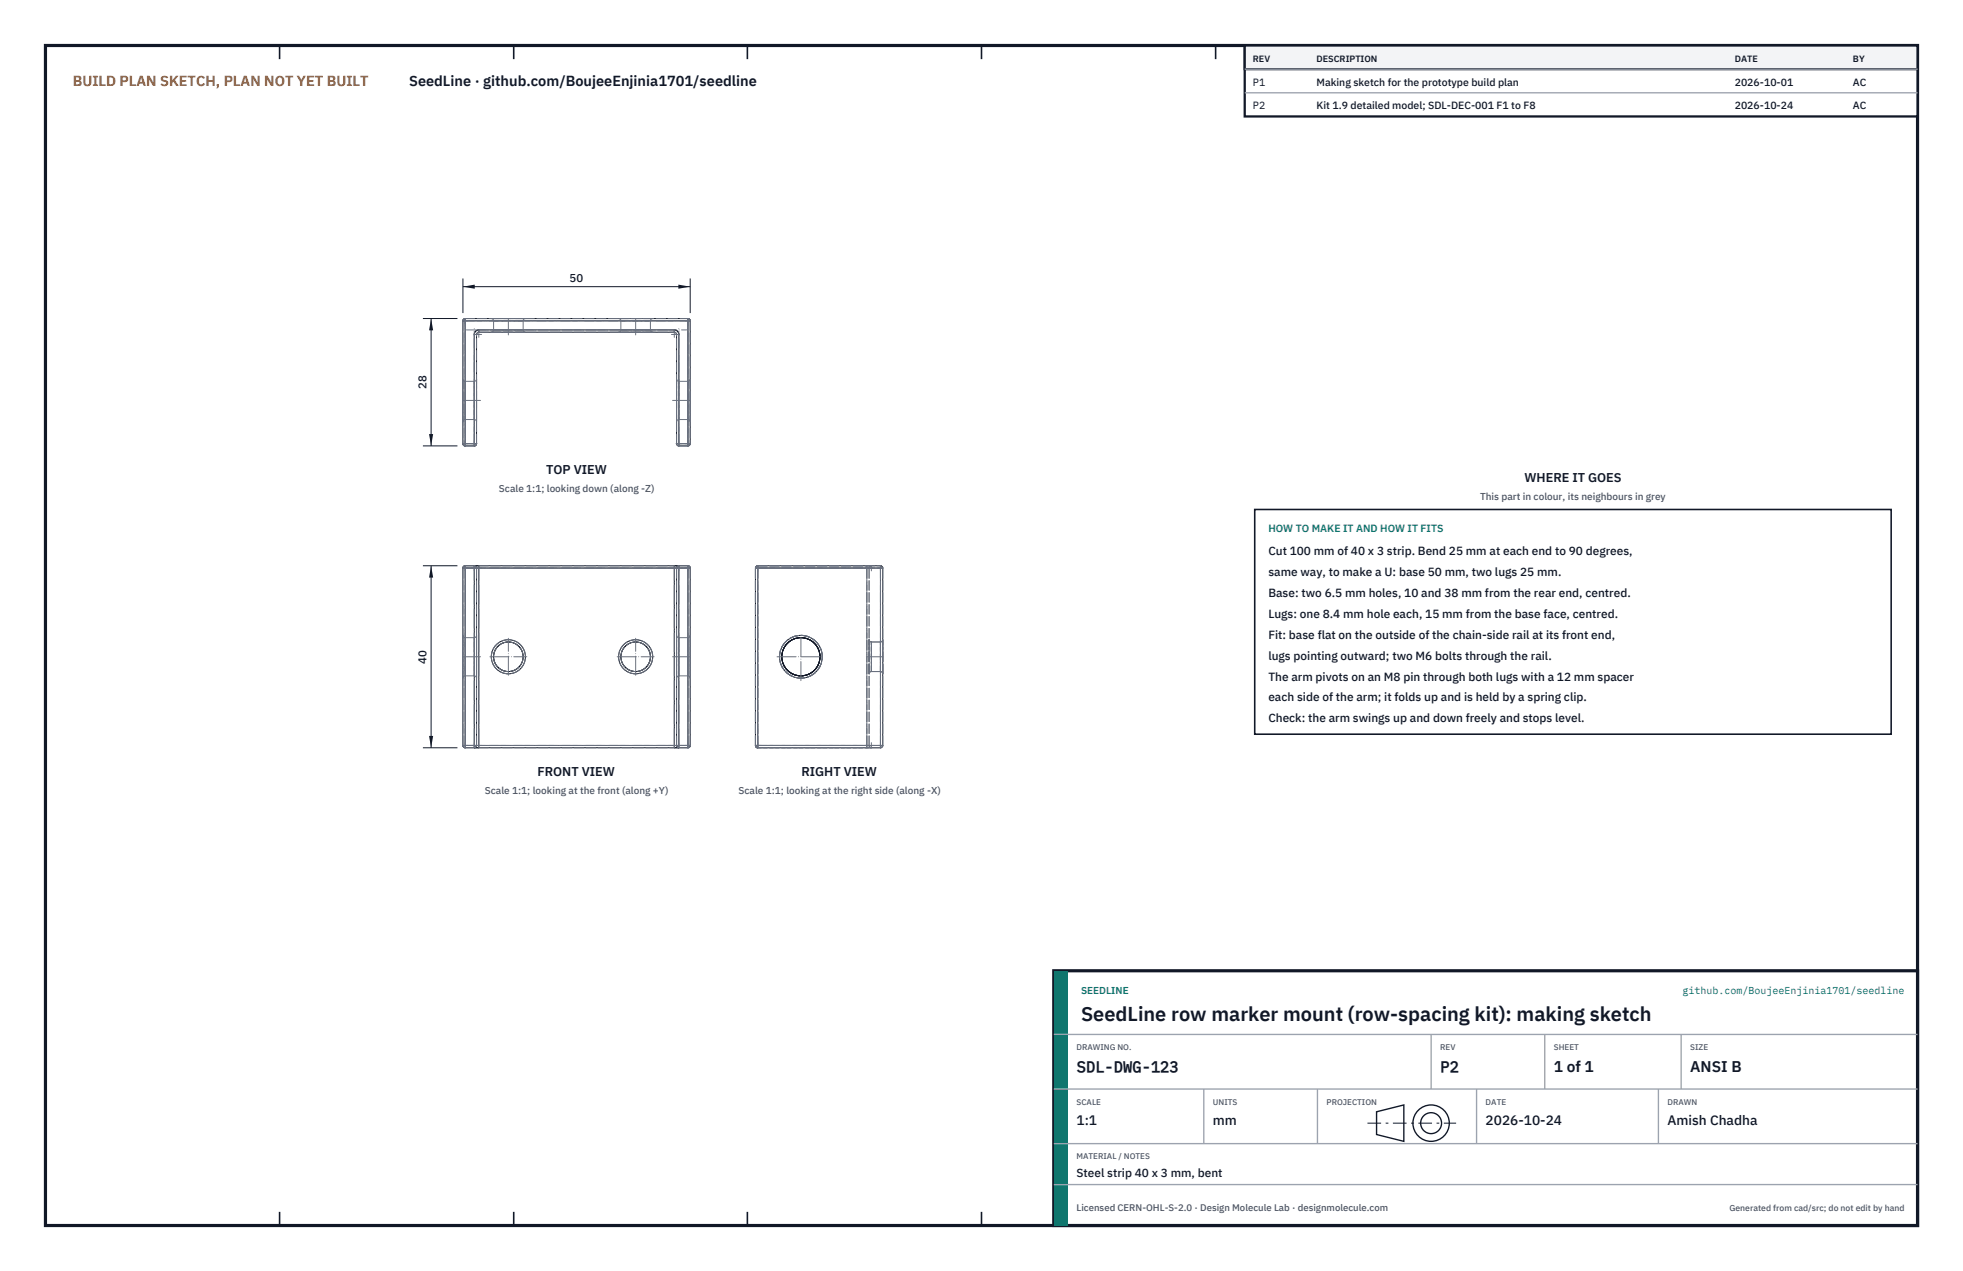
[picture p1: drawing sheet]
<svg xmlns="http://www.w3.org/2000/svg" width="432mm" height="279mm" viewBox="0 0 432 279" stroke-linecap="round" stroke-linejoin="round" font-family="sans-serif">
<path d="M10 10h411.8v259.4h-411.8z" fill="none" stroke="#111827" stroke-width=".7" stroke-linecap="butt"/>
<g fill="none" stroke="#111827" stroke-width=".35">
<path d="M61.5 10v3M113 10v3M164.4 10v3M215.9 10v3M267.4 10v3M318.9 10v3M370.3 10v3M61.5 266.4v3M113 266.4v3M164.4 266.4v3M215.9 266.4v3M267.4 266.4v3"/>
<path d="M318.9 266.4v3M370.3 266.4v3"/>
</g>
<g fill="none" stroke="#111727" stroke-width=".22">
<path d="M101.8 70.5h.5M101.8 70.5v27M102.3 70l-.4 .3-.1 .2M102.3 70v.5M102.3 70.5v27M102.3 70h49M102.3 70.5h49M104.3 73.5h.5M104.3 73.5v24M104.8 73.5v24M105.3 73l-.2 .1-.3 .4M105.3 72.5a1 1 0 0 0-1 1"/>
<path d="M105.3 72.5v.5M105.3 73h43M105.3 72.5h43M148.3 73l.5 .3v.2M148.3 72.5a1 1 0 0 1 1 1M148.3 72.5l.7 .3 .3 .7M148.3 72.5v.5M148.8 73.5h.5M148.8 73.5v24M149.3 73.5v24M151.3 70l.4 .2 .1 .3M151.3 70v.5"/>
<path d="M151.3 70.5h.5M151.3 70.5v27M151.8 70.5v27M101.8 97.5l.2 .4 .3 .1M101.8 97.5h.5M102.3 97.5v.5M102.3 98h2M102.3 97.5h2M104.3 97.5v.5M104.3 97.5h.5M104.8 97.5l-.1 .4-.4 .1M148.8 97.5l.2 .4 .3 .1"/>
<path d="M148.8 97.5h.5M149.3 97.5v.5M149.3 98h2M149.3 97.5h2M151.3 97.5h.5M151.3 97.5v.5M151.8 97.5l-.1 .4-.4 .1M101.8 124.9h.5M101.8 124.9v39M102.3 124.4l-.3 .1-.2 .4M102.3 124.4v.5M102.3 124.4h49"/>
<path d="M102.3 124.9v39M102.3 124.9h2M104.3 124.4h1v.5M104.3 124.4l.4 .1 .1 .4M104.3 124.4v.5M104.3 124.9h.5M104.3 124.9v39M104.8 124.9h.5M104.8 124.9v39M105.3 124.9h43M105.3 124.9v39M148.3 124.9h.5"/>
<path d="M148.3 124.9v39M148.8 124.9h.5M148.8 124.9v39M149.3 124.4h-1v.5M149.3 124.4l-.4 .2-.1 .3M149.3 124.4v.5M149.3 124.9h2M149.3 124.9v39M151.3 124.4l.4 .1 .1 .4M151.3 124.4v.5M151.3 124.9h.5M151.3 124.9v39"/>
<path d="M151.8 124.9v39M166.2 124.9h.5M166.2 124.9v39M166.7 124.4l-.5 .2v.3M166.7 124.4v.5M166.7 124.4h27M166.7 124.9h27M166.7 124.9v39M193.7 124.4l.4 .2 .1 .3M193.7 124.4v.5M193.7 124.9h.5M193.7 124.9v39"/>
<path d="M194.2 124.9v39M101.8 163.9l.2 .3 .3 .2M101.8 163.9h.5M102.3 163.9v.5M102.3 164.4h49M102.3 163.9h2M104.3 163.9v.5M104.3 163.9h.5M104.8 163.9l-.1 .3-.4 .2M104.8 163.9h.5M105.3 163.9v.5h-1M105.3 163.9h43"/>
<path d="M148.3 163.9v.5h1M148.3 163.9h.5M148.8 163.9l.2 .3 .3 .2M148.8 163.9h.5M149.3 163.9v.5M149.3 163.9h2M151.3 163.9v.5M151.3 163.9h.5M151.8 163.9l-.1 .3-.4 .2M166.2 163.9l.1 .3 .4 .2M166.2 163.9h.5M166.7 163.9v.5"/>
<path d="M166.7 164.4h27M166.7 163.9h27M193.7 163.9h.5M193.7 163.9v.5M194.2 163.9l-.1 .2-.4 .3"/>
<circle cx="111.8" cy="144.4" r="3.3"/>
<circle cx="111.8" cy="144.4" r="3.8"/>
<circle cx="139.8" cy="144.4" r="3.3"/>
<circle cx="139.8" cy="144.4" r="3.8"/>
<circle cx="176.2" cy="144.4" r="4.2"/>
<circle cx="176.2" cy="144.4" r="4.7"/>
</g>
<g fill="none" stroke="#6a7180" stroke-width=".22" stroke-dasharray="2.1 .5">
<path d="M101.8 70.5v27M101.8 70.5h.5M102.3 70l-.4 .3-.1 .2M102.3 70h49M102.3 70.5v27M102.3 70v.5M102.3 70.5h49M104.3 73.5h.5M105.3 73l-.2 .1-.3 .4M105.3 73h43M105.3 72.5h43M105.3 72.5v.5"/>
<path d="M108.1 70h7.5M108.1 73h7.5M108.6 70.5l-.1-.3-.4-.2M108.6 70.5v2M108.6 72.5l-.1 .3-.4 .2M108.6 70.5h6.5M108.6 72.5h6.5M115.1 70.5l.1-.3 .4-.2M115.1 70.5v2M115.1 70.5h-6.5M115.1 72.5h-6.5M115.6 70h-7.5"/>
<path d="M115.6 73h-7.5M115.6 73l-.5-.2v-.3M136.1 70h7.5M136.1 73h7.5M136.6 70.5l-.1-.3-.4-.2M136.6 70.5v2M136.6 72.5l-.1 .3-.4 .2M136.6 70.5h6.5M136.6 72.5h6.5M143.1 70.5l.1-.3 .4-.2M143.1 70.5v2M143.1 70.5h-6.5"/>
<path d="M143.1 72.5h-6.5M143.6 70h-7.5M143.6 73h-7.5M143.6 73l-.5-.2v-.3M148.3 72.5v.5M148.8 73.5l-.1-.3-.4-.2M149.3 73.5h-.5M151.3 70l.4 .2 .1 .3M151.3 70.5v27M151.3 70v.5M151.8 70.5v27M151.8 70.5h-.5"/>
<path d="M101.8 88v-4.7M101.8 83.3v9.4M101.8 92.7v-4.7M101.8 97.5l.2 .4 .3 .1M102.3 98h2M102.3 83.8l-.3-.1-.2-.4M102.3 92.2l-.3 .1-.2 .4M102.3 92.2h2M102.3 83.8h2M102.3 97.5h-.5M102.3 88v-4.2M102.3 83.8v8.4"/>
<path d="M102.3 92.2v-4.2M102.3 97.5v.5M102.3 97.5h2M104.3 83.8l.4-.1 .1-.4M104.3 92.2l.4 .2 .1 .3M104.3 97.5v-24M104.3 88v-4.2M104.3 83.8v8.4M104.3 92.2v-4.2M104.3 97.5v.5M104.3 97.5h.5M104.8 97.5v-24"/>
<path d="M104.8 88v-4.7M104.8 83.3v9.4M104.8 92.7v-4.7M104.8 97.5l-.1 .4-.4 .1M148.8 97.5v-24M148.8 88v-4.7M148.8 83.3v9.4M148.8 92.7v-4.7M148.8 97.5l.2 .4 .3 .1M149.3 98h2M149.3 83.8l-.4-.1-.1-.4M149.3 92.2l-.4 .2-.1 .3"/>
<path d="M149.3 92.2h2M149.3 83.8h2M149.3 97.5h2M149.3 97.5v-24M149.3 97.5v.5M149.3 97.5h-.5M149.3 88v-4.2M149.3 83.8v8.4M149.3 92.2v-4.2M151.3 83.8l.4-.1 .1-.4M151.3 92.2l.4 .2 .1 .3M151.3 97.5h.5"/>
<path d="M151.3 97.5v.5M151.3 88v-4.2M151.3 83.8v8.4M151.3 92.2v-4.2M151.8 88v-4.7M151.8 83.3v9.4M151.8 92.7v-4.7M151.8 97.5l-.1 .4-.4 .1M101.8 139.7v9.4M101.8 124.9l.2-.4 .3-.1M102.3 124.4h2M102.3 124.9h-.5"/>
<path d="M102.3 124.9v-.5M102.3 124.9h49M104.3 124.4l.4 .1 .1 .4M104.8 139.7v9.4M105.3 124.4h43M148.8 139.7v9.4M149.3 124.4h2M149.3 124.4l-.4 .2-.1 .3M151.3 124.9v-.5M151.3 124.9h.5M151.8 124.9l-.1-.4-.4-.1M151.8 139.7v9.4"/>
<path d="M166.2 124.9v-.3l.5-.2M166.2 124.9h.5M166.7 124.4h27M166.7 124.4h24M166.7 124.4l-.5 .2v.3M166.7 124.9h27M166.7 124.9v-.5M166.7 124.4v.5M166.7 124.9h24M166.7 124.9h-.5M190.7 124.4v.5M191.2 124.9h-.5"/>
<path d="M191.7 124.4h-1M191.7 124.4l-.5 .2v.3M193.7 124.9v-.5M194.2 124.9l-.1-.3-.4-.2M194.2 124.9h-.5M101.8 149.1v-9.4M101.8 149.1l.3-.5h.2M102.3 148.6h2M102.3 140.2l-.3-.1-.2-.4M102.3 140.2h2M102.3 148.6v-8.4M102.3 140.2v8.4"/>
<path d="M104.3 148.6h.3l.2 .5M104.3 140.2l.3-.1 .2-.4M104.3 148.6v-8.4M104.3 140.2v8.4M104.8 149.1v-9.4M148.8 149.1v-9.4M148.8 149.1l.3-.5h.2M149.3 148.6h2M149.3 140.2l-.3-.1-.2-.4M149.3 140.2h2M149.3 148.6v-8.4M149.3 140.2v8.4"/>
<path d="M151.3 148.6h.3l.2 .5M151.3 140.2l.3-.1 .2-.4M151.3 148.6v-8.4M151.3 140.2v8.4M151.8 149.1v-9.4M191.2 144.4v-3.8M191.2 140.6v7.5M191.2 148.1v-3.7M191.7 141.1l-.4-.1-.1-.4M191.7 147.6l-.4 .2-.1 .3M191.7 144.4v-3.3M191.7 141.1v6.5"/>
<path d="M191.7 147.6v-3.2M193.7 141.1l.3-.1 .2-.4M193.7 147.6l.3 .2 .2 .3M193.7 141.1h-2M193.7 147.6h-2M193.7 144.4v-3.3M193.7 141.1v6.5M193.7 147.6v-3.2M194.2 144.4v-3.8M194.2 140.6v7.5M194.2 148.1v-3.7M101.8 163.9v-39"/>
<path d="M101.8 163.9l.2 .3 .3 .2M102.3 164.4h2M102.3 163.9h-.5M102.3 163.9v-39M102.3 163.9v.5M102.3 163.9h49M104.3 164.4l.3-.1 .2-.4M104.8 163.9v-39M105.3 164.4h43M148.8 163.9v-39M149.3 164.4h2M149.3 164.4l-.4-.3-.1-.2"/>
<path d="M151.3 163.9v-39M151.3 163.9v.5M151.3 163.9h.5M151.8 163.9v-39M151.8 163.9l-.1 .3-.4 .2M166.2 163.9v-39M166.7 164.4l-.4-.2-.1-.3M166.7 164.4h24M166.7 163.9v-39M166.7 163.9h-.5M166.7 164.4v-.5M166.7 163.9h24"/>
<path d="M190.7 164.4h1M190.7 164.4v-.5M190.7 163.9h.5M190.7 163.9v-39M191.2 163.9v-39M191.2 163.9h-.5M191.7 164.4h-1M191.7 164.4l-.3-.1-.2-.4M193.7 164.4h-27M193.7 163.9v-39M193.7 163.9h-27M193.7 163.9v.5"/>
<path d="M194.2 163.9v-39M194.2 163.9l-.1 .2-.4 .3M194.2 163.9h-.5"/>
<circle cx="111.8" cy="144.4" r="3.3"/>
<circle cx="111.8" cy="144.4" r="3.8"/>
<circle cx="139.8" cy="144.4" r="3.3"/>
<circle cx="139.8" cy="144.4" r="3.8"/>
<circle cx="176.2" cy="144.4" r="4.7"/>
</g>
<g fill="none" stroke="#6a7180" stroke-width=".22" stroke-dasharray="4.2 .5 0 .5">
<path d="M101.8 70.5h1.1M101.8 70.5h50M102.3 71.2v-1.2M102.3 70v28M102.6 72.5h48.5M104.7 73.5h1.2M105.3 74.2v-1.3M111.8 70v3.6M139.8 70v3.6M147.7 73.5h1.2M148.3 74.2v-1.3M150.7 70.5h1.1"/>
<path d="M151.3 71.2v-1.2M151.3 70v28M101.8 97.5h1.1M101.8 88h3.9M102.1 97.5h2.5M102.3 98v-1.1M102.3 98v-28M103.7 97.5h1.2M104.3 98v-1.1M104.3 98v-26.1M147.9 88h3.9M148.7 97.5h1.2"/>
<path d="M149.1 97.5h2.5M149.3 98v-1.1M149.3 98v-26.1M150.7 97.5h1.1M151.3 98v-1.1M151.3 98v-28M101.8 124.9h1.1M101.8 124.9h50M102.1 124.9h2.5M102.3 125.5v-1.1M102.6 124.9h48.5M103.7 124.9h1.2"/>
<path d="M104.3 125.5v-1.1M148.7 124.9h1.2M149.1 124.9h2.5M149.3 125.5v-1.1M150.7 124.9h1.1M151.3 125.5v-1.1M166.2 124.9h1.1M166.2 124.9h26.1M166.2 124.9h28M166.7 125.5v-1.1M191 124.9h1.3M191.7 125.5v-1.1"/>
<path d="M193 124.9h1.2M193.7 125.5v-1.1M101.8 144.4h3.9M107.8 144.4h8.1M111.8 148.4v-8.1M135.8 144.4h8.1M139.8 148.4v-8.1M147.9 144.4h3.9M170.9 144.4h10.5M176.2 149.6v-10.5M194.2 144.4h-3.6M101.8 163.9h1.1"/>
<path d="M101.8 163.9h50M102.1 163.9h2.5M102.3 164.4v-1.1M102.3 164.4v-40M102.6 163.9h48.5M103.7 163.9h1.2M104.3 164.4v-1.1M104.3 164.4v-40M105.3 164.4v-40M148.3 164.4v-40M148.7 163.9h1.2M149.1 163.9h2.5"/>
<path d="M149.3 164.4v-1.1M149.3 164.4v-40M150.7 163.9h1.1M151.3 164.4v-1.1M151.3 164.4v-40M166.2 163.9h1.1M166.2 163.9h26.1M166.7 164.4v-1.1M166.7 164.4v-40M190.7 164.4v-40M191 163.9h1.3M191.7 164.4v-1.1"/>
<path d="M193 163.9h1.2M193.7 164.4v-1.1M193.7 164.4v-40M194.2 163.9h-28"/>
</g>
<path d="M101.8 61.2v7.6M101.8 63h50M151.8 61.2v7.6" fill="none" stroke="#111827" stroke-width=".22"/>
<path d="M101.8 63l2.6-.4v.9zM149.2 62.6v.9l2.6-.5z" fill="#111827"/>
<path d="M93 70h7.6M94.8 70v28M93 98h7.6" fill="none" stroke="#111827" stroke-width=".22"/>
<path d="M94.8 70l-.4 2.6h.9zM94.4 95.4h.9l-.5 2.6z" fill="#111827"/>
<path d="M93 124.4h7.6M94.8 124.4v40M93 164.4h7.6" fill="none" stroke="#111827" stroke-width=".22"/>
<path d="M94.8 124.4l-.4 2.6h.9zM94.4 161.8h.9l-.5 2.6z" fill="#111827"/>
<path d="M276 112h140v49.4h-140z" fill="#fff" stroke="#111827" stroke-width=".35"/>
<path d="M273.8 10h148v15.6h-148z" fill="#fff" stroke="#111827" stroke-width=".5"/>
<path d="M273.8 10h148v5.2h-148z" fill="#f3f4f6" stroke="#111827" stroke-width=".5"/>
<path d="M273.8 15.2h148M273.8 20.4h148" fill="none" stroke="#9ca3af" stroke-width=".3"/>
<path d="M231.8 213.4h190v56h-190z" fill="#fff" stroke="#111827" stroke-width=".7" stroke-linecap="butt"/>
<path d="M231.8 213.4h3v56h-3z" fill="#0f766e"/>
<path d="M231.8 227.4h190M231.8 239.4h190M264.8 239.4v12M289.8 239.4v12M314.8 227.4v12M324.8 239.4v12M339.8 227.4v12M364.8 239.4v12M369.8 227.4v12M231.8 251.4h190M231.8 260.4h190" fill="none" stroke="#9ca3af" stroke-width=".3"/>
<g fill="none" stroke="#111827" stroke-width=".3">
<path d="M302.8 244.4l6-1.5v8l-6-1.5z"/>
<circle cx="314.8" cy="246.9" r="4"/>
<circle cx="314.8" cy="246.9" r="2.3"/>
</g>
<path d="M300.8 246.9h19.5" fill="none" stroke="#111827" stroke-width=".22" stroke-dasharray="3 1 .6 1" stroke-linecap="butt"/>
<text font-size="4.4" fill="#111827" x="237.8" y="224.4">SeedLine row marker mount (row-spacing kit): making sketch</text>
<g font-size="3.4" fill="#111827">
<text x="236.8" y="235.6">SDL-DWG-123</text>
<text x="316.8" y="235.6">P2</text>
<text x="341.8" y="235.6">1 of 1</text>
<text x="371.8" y="235.6">ANSI B</text>
</g>
<text font-size="3.2" fill="#b45309" x="16" y="19">BUILD PLAN SKETCH, PLAN NOT YET BUILT</text>
<text font-size="3.2" fill="#111827" x="90" y="19">SeedLine · github.com/BoujeeEnjinia1701/seedline</text>
<g font-size="3" fill="#111827">
<text x="236.8" y="247.2">1:1</text>
<text x="266.8" y="247.2">mm</text>
<text x="326.8" y="247.2">2026-10-24</text>
<text x="366.8" y="247.2">Amish Chadha</text>
</g>
<g font-size="2.8" fill="#111827">
<text x="120.1" y="104.2">TOP VIEW</text>
<text x="335.3" y="106">WHERE IT GOES</text>
<text x="118.2" y="170.6">FRONT VIEW</text>
<text x="176.3" y="170.6">RIGHT VIEW</text>
</g>
<g font-size="2.6" fill="#111827">
<text x="279" y="122">Cut 100 mm of 40 x 3 strip. Bend 25 mm at each end to 90 degrees,</text>
<text x="279" y="126.6">same way, to make a U: base 50 mm, two lugs 25 mm.</text>
<text x="279" y="131.2">Base: two 6.5 mm holes, 10 and 38 mm from the rear end, centred.</text>
<text x="279" y="135.8">Lugs: one 8.4 mm hole each, 15 mm from the base face, centred.</text>
<text x="279" y="140.4">Fit: base flat on the outside of the chain-side rail at its front end,</text>
<text x="279" y="145">lugs pointing outward; two M6 bolts through the rail.</text>
<text x="279" y="149.6">The arm pivots on an M8 pin through both lugs with a 12 mm spacer</text>
<text x="279" y="154.2">each side of the arm; it folds up and is held by a spring clip.</text>
<text x="279" y="158.8">Check: the arm swings up and down freely and stops level.</text>
<text x="236.8" y="258.8">Steel strip 40 x 3 mm, bent</text>
</g>
<g font-size="2.5" fill="#111827">
<text x="125.3" y="62">50</text>
<text x="93.8" y="85.5" transform="rotate(-90 93.8 85.5)">28</text>
<text x="93.8" y="145.9" transform="rotate(-90 93.8 145.9)">40</text>
</g>
<g font-size="2.3" fill="#111827">
<text x="275.6" y="18.8">P1</text>
<text x="275.6" y="24">P2</text>
<text x="289.6" y="18.8">Making sketch for the prototype build plan</text>
<text x="289.6" y="24">Kit 1.9 detailed model; SDL-DEC-001 F1 to F8</text>
<text x="381.6" y="18.8">2026-10-01</text>
<text x="381.6" y="24">2026-10-24</text>
<text x="407.6" y="18.8">AC</text>
<text x="407.6" y="24">AC</text>
</g>
<text font-size="2.3" fill="#0f766e" x="279" y="117">HOW TO MAKE IT AND HOW IT FITS</text>
<g font-size="2.2" fill="#4b5563">
<text x="109.7" y="108.2">Scale 1:1; looking down (along -Z)</text>
<text x="325.6" y="110">This part in colour, its neighbours in grey</text>
<text x="106.7" y="174.6">Scale 1:1; looking at the front (along +Y)</text>
<text x="162.4" y="174.6">Scale 1:1; looking at the right side (along -X)</text>
</g>
<g font-size="2.2" fill="#0f766e">
<text x="237.8" y="218.4">SEEDLINE</text>
<text x="370.1" y="218.4">github.com/BoujeeEnjinia1701/seedline</text>
</g>
<text font-size="2.1" fill="#4b5563" x="236.8" y="266.2">Licensed CERN-OHL-S-2.0 · Design Molecule Lab · designmolecule.com</text>
<g font-size="2" fill="#111827">
<text x="275.6" y="13.6">REV</text>
<text x="289.6" y="13.6">DESCRIPTION</text>
<text x="381.6" y="13.6">DATE</text>
<text x="407.6" y="13.6">BY</text>
</g>
<text font-size="1.9" fill="#4b5563" x="380.4" y="266.2">Generated from cad/src; do not edit by hand</text>
<g font-size="1.8" fill="#4b5563">
<text x="236.8" y="230.8">DRAWING NO.</text>
<text x="316.8" y="230.8">REV</text>
<text x="341.8" y="230.8">SHEET</text>
<text x="371.8" y="230.8">SIZE</text>
<text x="236.8" y="242.8">SCALE</text>
<text x="266.8" y="242.8">UNITS</text>
<text x="291.8" y="242.8">PROJECTION</text>
<text x="326.8" y="242.8">DATE</text>
<text x="366.8" y="242.8">DRAWN</text>
<text x="236.8" y="254.8">MATERIAL / NOTES</text>
</g>
</svg>
